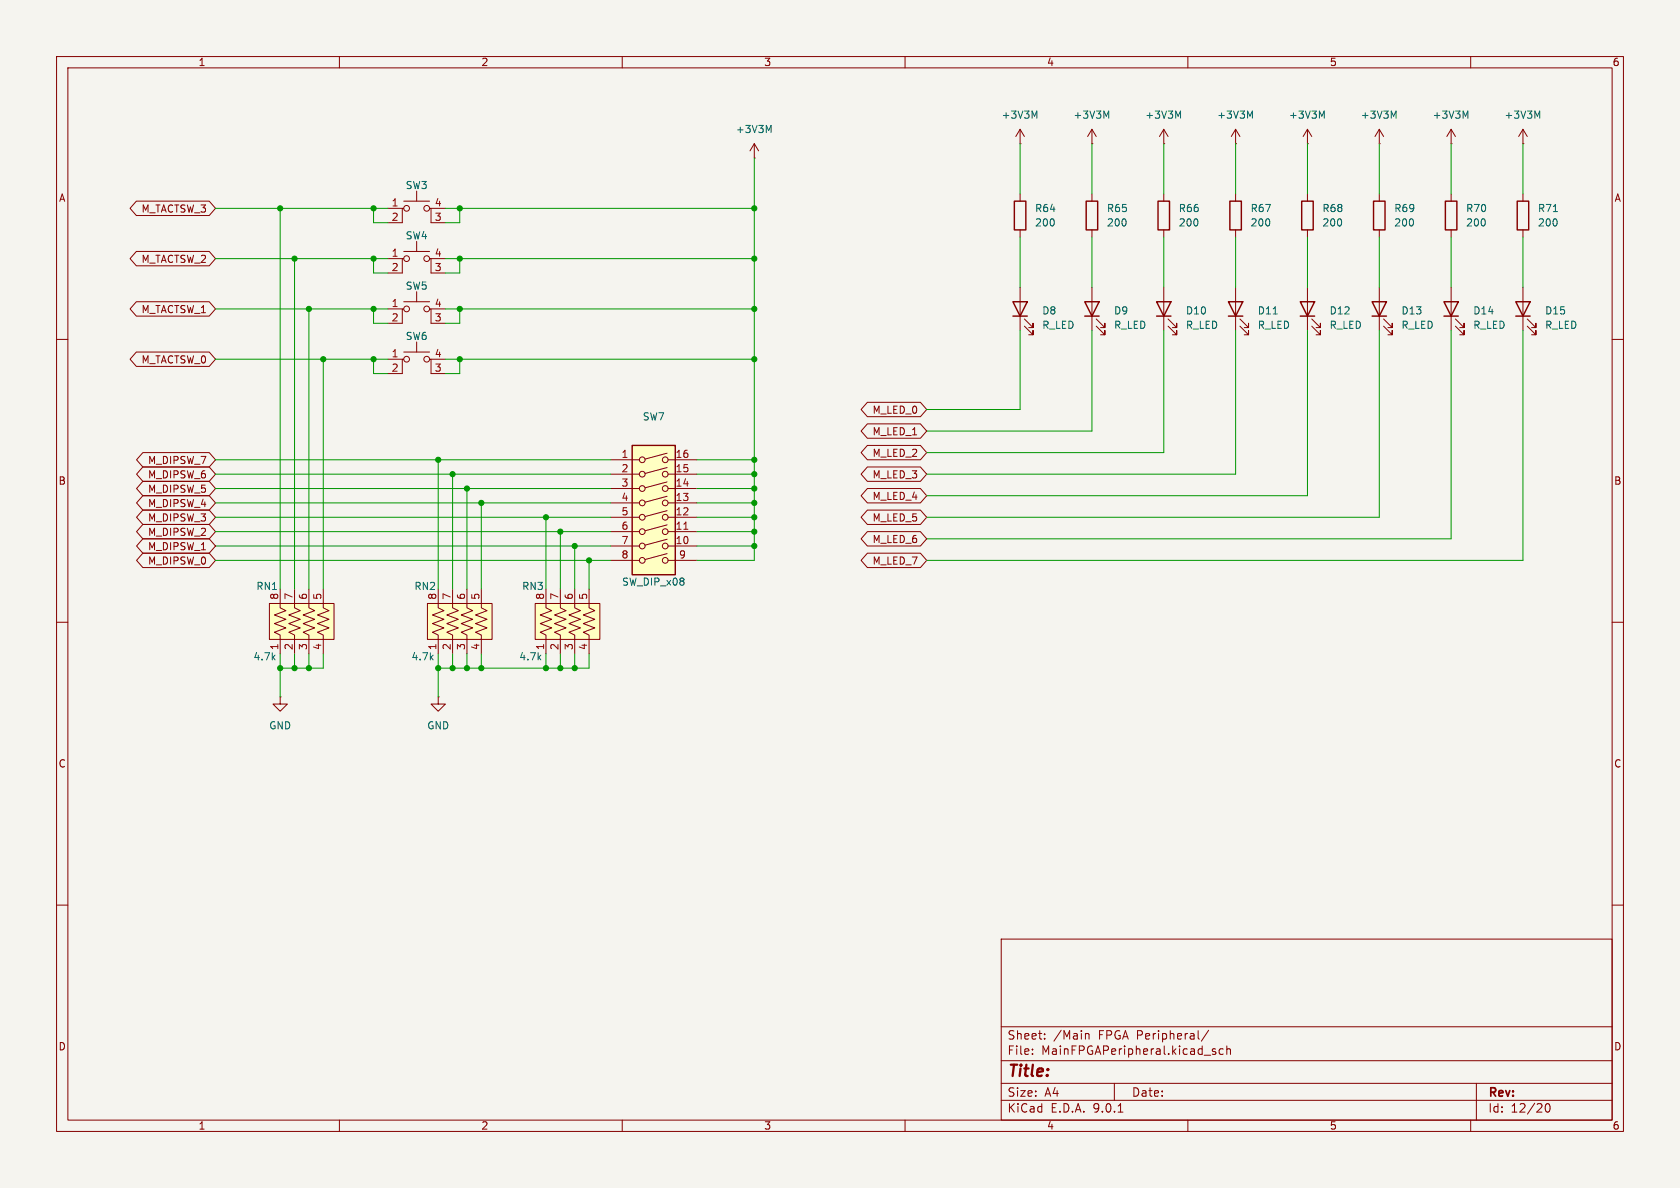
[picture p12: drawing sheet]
<svg xmlns="http://www.w3.org/2000/svg" width="297mm" height="210mm" viewBox="0 0 297 210" stroke-linecap="round" stroke-linejoin="round" font-family="sans-serif">
<path d="M0 0h297v210h-297z" fill="#f5f4ef" stroke="#f5f4ef" stroke-width=".18"/>
<g fill="none" stroke="#840000" stroke-width=".18">
<path d="M10 10h277v190h-277zM12 12h273v186h-273zM60 10v2M110 10v2M160 10v2M210 10v2M260 10v2M180.3 25.4h.1M180.3 22.9l-.7 1.2M180.3 22.9l.8 1.2M180.3 22.9v2.5M180.3 34.3v1.3"/>
<path d="M193 25.4h.1M193 22.9v2.5M193 34.3v1.3M193 22.9l-.7 1.2M193 22.9l.8 1.2M205.7 25.4h.1M205.7 22.9l-.7 1.2M205.7 22.9l.8 1.2M205.7 22.9v2.5M205.7 34.3v1.3M218.4 25.4h.1M218.4 22.9l-.7 1.2"/>
<path d="M218.4 22.9l.8 1.2M218.4 22.9v2.5M231.1 25.4h.1M231.1 22.9l-.7 1.2M231.1 22.9l.8 1.2M231.1 22.9v2.5M68.6 54.6h2.5M71.4 54.6h-.3v2.6h-2.5M71.4 53.3h4.5M73.7 51.6v1.7M75.9 54.6h.3v2.6h2.5M76.2 54.6h2.5"/>
<path d="M180.3 40.6v1.3M180.3 50.8v7.6M181.1 57.7l1.5 1.5v-.8v.8h-.7M181.1 56.4l1.5 1.5v-.7v.7h-.7M193 40.6v1.3M193 50.8v7.6M193.8 57.7l1.5 1.5v-.8v.8h-.7M193.8 56.4l1.5 1.5v-.7v.7h-.7M205.7 40.6v1.3M10 60h2M285 60h2M10 110h2"/>
<path d="M285 110h2M10 160h2M177 166h108v32h-108zM285 160h2M60 198v2M110 198v2M160 198v2M177 194.5h108M177 191.5h108M177 187.5h108M177 181.5h108M182.5 186.3v.1"/>
<path d="M182.5 185.5v.1M184.7 183.6v.1M184.7 182.8v.1M191.9 182.8l.2-.1 .4 .1v.9M197 191.5v3M197.7 196.6h.8M210 198v2M211.9 183.6l.1 .1M213.7 182.1l-1.3 2M214.9 185.5l-.4-.1-.2 .2 .1 .2 .5 .2v.3h-.6M216.2 185.5l-.4-.1-.3 .3v.4l.2 .2h.5M216.9 185.5l.2-.1 .4 .1v.9"/>
<path d="M216.9 184.9v1.5M260 198v2M261 191.5v6.5M273.3 195.2l.2-.1a.81 .81 0 0 1 .6 .6 .81 .81 0 0 1-.3 .8l-.1 .1a.81 .81 0 0 1-.4-1.4z"/>
<circle cx="71.9" cy="54.6" r=".51"/>
<circle cx="75.4" cy="54.6" r=".51"/>
</g>
<path d="M179.3 35.6h2.1v5h-2.1zM192 35.6h2.1v5h-2.1zM204.7 35.6h2.1v5h-2.1zM179.1 53.3h2.5l-1.3 2.6zM179.1 55.9h2.5M191.8 53.3h2.5l-1.3 2.6zM191.8 55.9h2.5" fill="none" stroke="#840000" stroke-width=".25"/>
<path d="M182.9 20.5l.4-.9v1.3M195.6 20.5l.4-.9v1.3M208.3 20.5l.4-.9v1.3M221 20.5l.4-.9v1.3M233.7 20.5l.4-.9v1.3" fill="none" stroke="#006464" stroke-width=".18"/>
<path d="M94.6 106.7h11.4v6.3h-11.4z" fill="#ffffc2"/>
<path d="M133.3 27.9h.1M133.3 25.4l-.7 1.3M133.3 25.4l.8 1.3M133.3 25.4v2.5M94.6 106.7h11.4v6.3h-11.4zM96.5 104.1v3.3l1 .6-2 .7 2 .8-2 .7 2 .8-2 .8 1 .5v3.3M99.1 104.1v3.3l1 .6-2.1 .7 2.1 .8-2.1 .7 2.1 .8-2.1 .8 1.1 .5v3.3M101.6 104.1v3.3l1 .6-2 .7 2 .8-2 .7 2 .8-2 .8 1 .5v3.3M104.1 104.1v3.3l1.1 .6-2.1 .7 2.1 .8-2.1 .7 2.1 .8-2.1 .8 1 .5v3.3" fill="none" stroke="#840000" stroke-width=".18"/>
<path d="M135.9 23.1l.4-.9v1.2" fill="none" stroke="#006464" stroke-width=".18"/>
<path d="M111.8 78.7h7.6v22.9h-7.6z" fill="#ffffc2"/>
<g fill="none" stroke="#840000" stroke-width=".18">
<path d="M107.9 81.3h5.1M107.9 83.8h5.1M107.9 86.4h5.1M107.9 88.9h5.1M107.9 91.4h5.1M107.9 94h5.1M107.9 96.5h5.1M107.9 99.1h5.1M117.9 80.1l-3.9 1.1M117.9 82.7l-3.9 1M117.9 85.2l-3.9 1M117.9 87.7l-3.9 1.1"/>
<path d="M117.9 90.3l-3.9 1M117.9 92.8l-3.9 1M117.9 95.3l-3.9 1.1M117.9 97.9l-3.9 1M118.1 81.3h5.1M118.1 83.8h5.1M118.1 86.4h5.1M118.1 88.9h5.1M118.1 91.4h5.1M118.1 94h5.1M118.1 96.5h5.1M118.1 99.1h5.1"/>
<circle cx="113.5" cy="88.9" r=".51"/>
<circle cx="113.5" cy="96.5" r=".51"/>
<circle cx="113.5" cy="83.8" r=".51"/>
<circle cx="113.5" cy="86.4" r=".51"/>
<circle cx="113.5" cy="91.4" r=".51"/>
<circle cx="113.5" cy="81.3" r=".51"/>
<circle cx="113.5" cy="94" r=".51"/>
<circle cx="113.5" cy="99.1" r=".51"/>
<circle cx="117.6" cy="83.8" r=".51"/>
<circle cx="117.6" cy="91.4" r=".51"/>
<circle cx="117.6" cy="94" r=".51"/>
<circle cx="117.6" cy="96.5" r=".51"/>
<circle cx="117.6" cy="99.1" r=".51"/>
<circle cx="117.6" cy="88.9" r=".51"/>
<circle cx="117.6" cy="81.3" r=".51"/>
<circle cx="117.6" cy="86.4" r=".51"/>
</g>
<path d="M111.8 78.7h7.6v22.9h-7.6z" fill="none" stroke="#840000" stroke-width=".25"/>
<path d="M120.9 93.6h.7" fill="none" stroke="#a90000" stroke-width=".18"/>
<path d="M47.6 106.7h11.5v6.3h-11.5z" fill="#ffffc2"/>
<path d="M47.6 106.7h11.5v6.3h-11.5zM49.5 104.1v3.3l1 .6-2 .7 2 .8-2 .7 2 .8-2 .8 1 .5v3.3M52.1 104.1v3.3l1 .6-2 .7 2 .8-2 .7 2 .8-2 .8 1 .5v3.3M54.6 104.1v3.3l1 .6-2 .7 2 .8-2 .7 2 .8-2 .8 1 .5v3.3M57.1 104.1v3.3l1.1 .6-2.1 .7 2.1 .8-2.1 .7 2.1 .8-2.1 .8 1 .5v3.3" fill="none" stroke="#840000" stroke-width=".18"/>
<path d="M75.6 106.7h11.4v6.3h-11.4z" fill="#ffffc2"/>
<g fill="none" stroke="#840000" stroke-width=".18">
<path d="M24.1 35.6h12.9l1.1 1.2-1.1 1.3h-12.9l-1.1-1.3zM68.6 36.8h2.5M71.4 36.8h-.3v2.6h-2.5M71.4 35.6h4.5M73.7 33.8v1.8M75.9 36.8h.3v2.6h2.5M76.2 36.8h2.5M218.4 34.3v1.3M231.1 34.3v1.3M243.8 25.4h.1M243.8 22.9l-.7 1.2M243.8 22.9l.8 1.2"/>
<path d="M243.8 22.9v2.5M243.8 34.3v1.3M256.5 25.4h.1M256.5 22.9v2.5M256.5 34.3v1.3M256.5 22.9l-.7 1.2M256.5 22.9l.8 1.2M269.2 25.4h.1M269.2 22.9l-.7 1.2M269.2 22.9l.8 1.2M269.2 22.9v2.5M269.2 34.3v1.3"/>
<path d="M24.1 53.3h12.9l1.1 1.3-1.1 1.3h-12.9l-1.1-1.3zM24.1 44.4h12.9l1.1 1.3-1.1 1.3h-12.9l-1.1-1.3zM68.6 45.7h2.5M71.4 45.7h-.3v2.6h-2.5M71.4 44.5h4.5M73.7 42.7v1.8M75.9 45.7h.3v2.6h2.5M76.2 45.7h2.5M205.7 50.8v7.6M206.5 57.7l1.5 1.5v-.8v.8h-.7M206.5 56.4l1.5 1.5v-.7v.7h-.7M218.4 40.6v1.3"/>
<path d="M218.4 50.8v7.6M219.2 57.7l1.5 1.5v-.8v.8h-.7M219.2 56.4l1.5 1.5v-.7v.7h-.7M231.1 40.6v1.3M231.1 50.8v7.6M231.9 57.7l1.5 1.5v-.8v.8h-.7M231.9 56.4l1.5 1.5v-.7v.7h-.7M243.8 40.6v1.3M243.8 50.8v7.6M244.6 57.7l1.5 1.5v-.8v.8h-.7M244.6 56.4l1.5 1.5v-.7v.7h-.7M256.5 40.6v1.3"/>
<path d="M256.5 50.8v7.6M257.3 57.7l1.5 1.5v-.8v.8h-.7M257.3 56.4l1.5 1.5v-.7v.7h-.7M269.2 40.6v1.3M269.2 50.8v7.6M270 57.7l1.5 1.5v-.8v.8h-.7M270 56.4l1.5 1.5v-.7v.7h-.7M24.1 62.2h12.9l1.1 1.3-1.1 1.3h-12.9l-1.1-1.3zM68.6 63.5h2.5M71.4 63.5h-.3v2.5h-2.5M71.4 62.2h4.5M73.7 60.5v1.7"/>
<path d="M75.9 63.5h.3v2.5h2.5M76.2 63.5h2.5M153.3 71.1h9.4l1.1 1.3-1.1 1.3h-9.4l-1.1-1.3zM153.3 78.7h9.4l1.1 1.3-1.1 1.3h-9.4l-1.1-1.3zM153.3 74.9h9.4l1.1 1.3-1.1 1.3h-9.4l-1.1-1.3zM25.3 85.1h11.7l1.1 1.3-1.1 1.2h-11.7l-1.2-1.2zM25.3 82.5h11.7l1.1 1.3-1.1 1.3h-11.7l-1.2-1.3zM25.3 90.2h11.7l1.1 1.2-1.1 1.3h-11.7l-1.2-1.3zM25.3 80h11.7l1.1 1.3-1.1 1.3h-11.7l-1.2-1.3zM25.3 97.8h11.7l1.1 1.3-1.1 1.2h-11.7l-1.2-1.2zM25.3 95.2h11.7l1.1 1.3-1.1 1.3h-11.7l-1.2-1.3zM25.3 87.6h11.7l1.1 1.3-1.1 1.3h-11.7l-1.2-1.3z"/>
<path d="M25.3 92.7h11.7l1.1 1.3-1.1 1.3h-11.7l-1.2-1.3zM153.3 94h9.4l1.1 1.3-1.1 1.2h-9.4l-1.1-1.2zM153.3 86.4h9.4l1.1 1.2-1.1 1.3h-9.4l-1.1-1.3zM153.3 90.2h9.4l1.1 1.2-1.1 1.3h-9.4l-1.1-1.3zM153.3 97.8h9.4l1.1 1.3-1.1 1.2h-9.4l-1.1-1.2zM153.3 82.5h9.4l1.1 1.3-1.1 1.3h-9.4l-1.1-1.3zM75.6 106.7h11.4v6.3h-11.4zM77.5 104.1v3.3l1 .6-2 .7 2 .8-2 .7 2 .8-2 .8 1 .5v3.3M80 104.1v3.3l1 .6-2 .7 2 .8-2 .7 2 .8-2 .8 1 .5v3.3M82.5 104.1v3.3l1.1 .6-2.1 .7 2.1 .8-2.1 .7 2.1 .8-2.1 .8 1 .5v3.3M85.1 104.1v3.3l1 .6-2 .7 2 .8-2 .7 2 .8-2 .8 1 .5v3.3M49.5 123.2v1.3h1.3l-1.3 1.2-1.2-1.2h1.2"/>
<path d="M49.5 123.2h.1M77.5 123.2v1.3h1.2l-1.2 1.2-1.3-1.2h1.3M77.5 123.2h.1"/>
<circle cx="71.9" cy="36.8" r=".51"/>
<circle cx="75.4" cy="36.8" r=".51"/>
<circle cx="71.9" cy="45.7" r=".51"/>
<circle cx="75.4" cy="45.7" r=".51"/>
<circle cx="71.9" cy="63.5" r=".51"/>
<circle cx="75.4" cy="63.5" r=".51"/>
</g>
<g fill="none" stroke="#840000" stroke-width=".25">
<path d="M217.4 35.6h2.1v5h-2.1zM230.1 35.6h2.1v5h-2.1zM242.8 35.6h2.1v5h-2.1zM255.5 35.6h2.1v5h-2.1zM268.2 35.6h2.1v5h-2.1zM204.5 53.3h2.5l-1.3 2.6zM204.5 55.9h2.5M217.2 53.3h2.5l-1.3 2.6zM217.2 55.9h2.5M229.9 53.3h2.5l-1.3 2.6zM229.9 55.9h2.5M242.6 53.3h2.5l-1.3 2.6z"/>
<path d="M242.6 55.9h2.5M255.3 53.3h2.5l-1.3 2.6zM255.3 55.9h2.5M268 53.3h2.5l-1.3 2.6zM268 55.9h2.5"/>
</g>
<path d="M246.4 20.5l.4-.9v1.3M259.1 20.5l.4-.9v1.3M271.8 20.5l.4-.9v1.3M274.6 37.4h.7M225.1 55.5h.7" fill="none" stroke="#006464" stroke-width=".18"/>
<g fill="none" stroke="#009600" stroke-width=".18">
<path d="M38.1 36.8h30.5M49.5 36.8v67.3M66 36.8v2.6h2.6M78.7 36.8h54.6M81.3 36.8v2.6h-2.6M133.3 27.9v71.2h-10.1M180.3 25.4v8.9M193 25.4v8.9M205.7 25.4v8.9M218.4 25.4v8.9M231.1 25.4v8.9M243.8 25.4v8.9"/>
<path d="M256.5 25.4v8.9M269.2 25.4v8.9M38.1 54.6h30.5M38.1 45.7h30.5M52.1 45.7v58.4M54.6 54.6v49.5M66 54.6v2.6h2.6M66 45.7v2.6h2.6M78.7 54.6h54.6M78.7 45.7h54.6M81.3 54.6v2.6h-2.6M81.3 45.7v2.6h-2.6"/>
<path d="M180.3 41.9v8.9M180.3 58.4v14h-16.5M193 41.9v8.9M193 58.4v17.8h-29.2M205.7 41.9v8.9M205.7 58.4v21.6h-41.9M218.4 41.9v8.9M218.4 58.4v25.4h-54.6M231.1 41.9v8.9M231.1 58.4v29.2h-67.3M243.8 58.4v33h-80M243.8 41.9v8.9"/>
<path d="M256.5 41.9v8.9M256.5 58.4v36.9h-92.7M269.2 41.9v8.9M269.2 58.4v40.7h-105.4M38.1 63.5h30.5M57.1 63.5v40.6M66 63.5v2.5h2.6M78.7 63.5h54.6M81.3 63.5v2.5h-2.6M38.1 94h69.8M38.1 91.4h69.8M38.1 88.9h69.8"/>
<path d="M38.1 83.8h69.8M38.1 86.4h69.8M38.1 99.1h69.8M38.1 81.3h69.8M38.1 96.5h69.8M77.5 81.3v22.8M80 83.8v20.3M82.5 86.4v17.7M85.1 88.9v15.2M96.5 91.4v12.7M99.1 94v10.1M101.6 96.5v7.6"/>
<path d="M104.1 99.1v5M123.2 94h10.1M123.2 91.4h10.1M123.2 88.9h10.1M123.2 83.8h10.1M123.2 86.4h10.1M123.2 81.3h10.1M123.2 96.5h10.1M49.5 115.6v7.6M52.1 115.6v2.5M54.6 115.6v2.5M57.1 115.6v2.5h-7.6"/>
<path d="M77.5 115.6v7.6M80 115.6v2.5M82.5 115.6v2.5M85.1 115.6v2.5M96.5 115.6v2.5M99.1 115.6v2.5M101.6 115.6v2.5M104.1 115.6v2.5h-26.6"/>
</g>
<g fill="#009600" stroke="#009600" stroke-width=".18">
<circle cx="66" cy="54.6" r=".46"/>
<circle cx="49.5" cy="36.8" r=".46"/>
<circle cx="66" cy="36.8" r=".46"/>
<circle cx="66" cy="45.7" r=".46"/>
<circle cx="81.3" cy="63.5" r=".46"/>
<circle cx="54.6" cy="54.6" r=".46"/>
<circle cx="52.1" cy="45.7" r=".46"/>
<circle cx="81.3" cy="36.8" r=".46"/>
<circle cx="81.3" cy="45.7" r=".46"/>
<circle cx="81.3" cy="54.6" r=".46"/>
<circle cx="99.1" cy="118.1" r=".46"/>
<circle cx="101.6" cy="118.1" r=".46"/>
<circle cx="96.5" cy="118.1" r=".46"/>
<circle cx="133.3" cy="63.5" r=".46"/>
<circle cx="133.3" cy="54.6" r=".46"/>
<circle cx="133.3" cy="81.3" r=".46"/>
<circle cx="133.3" cy="45.7" r=".46"/>
<circle cx="77.5" cy="81.3" r=".46"/>
<circle cx="85.1" cy="88.9" r=".46"/>
<circle cx="82.5" cy="86.4" r=".46"/>
<circle cx="80" cy="83.8" r=".46"/>
<circle cx="133.3" cy="36.8" r=".46"/>
<circle cx="54.6" cy="118.1" r=".46"/>
<circle cx="82.5" cy="118.1" r=".46"/>
<circle cx="85.1" cy="118.1" r=".46"/>
<circle cx="77.5" cy="118.1" r=".46"/>
<circle cx="80" cy="118.1" r=".46"/>
<circle cx="52.1" cy="118.1" r=".46"/>
<circle cx="49.5" cy="118.1" r=".46"/>
<circle cx="66" cy="63.5" r=".46"/>
<circle cx="57.1" cy="63.5" r=".46"/>
<circle cx="133.3" cy="86.4" r=".46"/>
<circle cx="133.3" cy="88.9" r=".46"/>
<circle cx="99.1" cy="94" r=".46"/>
<circle cx="101.6" cy="96.5" r=".46"/>
<circle cx="104.1" cy="99.1" r=".46"/>
<circle cx="96.5" cy="91.4" r=".46"/>
<circle cx="133.3" cy="83.8" r=".46"/>
<circle cx="133.3" cy="94" r=".46"/>
<circle cx="133.3" cy="96.5" r=".46"/>
<circle cx="133.3" cy="91.4" r=".46"/>
</g>
<text font-size="2.8" fill="#840000" x="178" y="190.9">Title:</text>
<g font-size="2.1" fill="#840000">
<text x="178" y="184">Sheet:</text>
<text x="186.2" y="184">/Main</text>
<text x="194.2" y="184">FPGA Peripheral/</text>
<text x="178" y="186.7">File:</text>
<text x="184.1" y="186.7">MainFPGAPeripheral.kicad_sch</text>
<text x="178" y="196.9">KiCad</text>
<text x="178" y="194.1">Size:</text>
<text x="184.7" y="194.1">A4</text>
<text x="185.7" y="196.9">E.D.A.</text>
<text x="193.3" y="196.9">9.0.1</text>
<text x="200" y="194.1">Date:</text>
<text x="263" y="194.3">Rev:</text>
<text x="263" y="196.9">Id:</text>
<text x="267.1" y="196.9">12/20</text>
</g>
<g font-size="1.8" fill="#840000">
<text x="35" y="11.9">1</text>
<text x="85" y="11.9">2</text>
<text x="135" y="11.9">3</text>
<text x="185" y="11.9">4</text>
<text x="235" y="11.9">5</text>
<text x="285" y="11.9">6</text>
<text x="10.3" y="35.9">A</text>
<text x="285.3" y="35.9">A</text>
<text x="24.9" y="37.8">M_TACTSW_3</text>
<text x="24.9" y="46.7">M_TACTSW_2</text>
<text x="24.9" y="55.6">M_TACTSW_1</text>
<text x="24.9" y="64.5">M_TACTSW_0</text>
<text x="154.2" y="73.3">M_LED_0</text>
<text x="154.2" y="77.2">M_LED_1</text>
<text x="26.1" y="82.2">M_DIPSW_7</text>
<text x="154.2" y="81">M_LED_2</text>
<text x="10.3" y="85.9">B</text>
<text x="26.1" y="87.3">M_DIPSW_5</text>
<text x="26.1" y="84.8">M_DIPSW_6</text>
<text x="26.1" y="89.9">M_DIPSW_4</text>
<text x="154.2" y="88.6">M_LED_4</text>
<text x="154.2" y="84.8">M_LED_3</text>
<text x="285.3" y="85.9">B</text>
<text x="26.1" y="92.4">M_DIPSW_3</text>
<text x="26.1" y="94.9">M_DIPSW_2</text>
<text x="154.2" y="92.4">M_LED_5</text>
<text x="26.1" y="100">M_DIPSW_0</text>
<text x="26.1" y="97.5">M_DIPSW_1</text>
<text x="154.2" y="96.2">M_LED_6</text>
<text x="154.2" y="100">M_LED_7</text>
<text x="10.3" y="135.9">C</text>
<text x="285.3" y="135.9">C</text>
<text x="10.3" y="185.9">D</text>
<text x="285.3" y="185.9">D</text>
<text x="35" y="199.9">1</text>
<text x="85" y="199.9">2</text>
<text x="135" y="199.9">3</text>
<text x="185" y="199.9">4</text>
<text x="235" y="199.9">5</text>
<text x="285" y="199.9">6</text>
</g>
<g font-size="1.8" fill="#006464">
<text x="130" y="23.7">+3V3M</text>
<text x="177" y="21.2">+3V3M</text>
<text x="189.7" y="21.2">+3V3M</text>
<text x="202.4" y="21.2">+3V3M</text>
<text x="215.1" y="21.2">+3V3M</text>
<text x="227.8" y="21.2">+3V3M</text>
<text x="240.5" y="21.2">+3V3M</text>
<text x="253.2" y="21.2">+3V3M</text>
<text x="265.9" y="21.2">+3V3M</text>
<text x="71.6" y="33.6">SW3</text>
<text x="182.9" y="40.2">200</text>
<text x="182.9" y="37.7">R64</text>
<text x="195.6" y="40.2">200</text>
<text x="195.6" y="37.7">R65</text>
<text x="208.3" y="40.2">200</text>
<text x="208.3" y="37.7">R66</text>
<text x="221" y="40.2">200</text>
<text x="221" y="37.7">R67</text>
<text x="233.7" y="40.2">200</text>
<text x="233.7" y="37.7">R68</text>
<text x="246.4" y="40.2">200</text>
<text x="246.4" y="37.7">R69</text>
<text x="259.1" y="40.2">200</text>
<text x="259.1" y="37.7">R70</text>
<text x="271.8" y="40.2">200</text>
<text x="271.8" y="37.7">R71</text>
<text x="71.6" y="42.5">SW4</text>
<text x="71.6" y="51.4">SW5</text>
<text x="184.2" y="55.8">D8</text>
<text x="184.2" y="58.3">R_LED</text>
<text x="196.9" y="55.8">D9</text>
<text x="196.9" y="58.3">R_LED</text>
<text x="209.6" y="58.3">R_LED</text>
<text x="209.6" y="55.8">D10</text>
<text x="222.3" y="58.3">R_LED</text>
<text x="222.3" y="55.8">D11</text>
<text x="235" y="58.3">R_LED</text>
<text x="235" y="55.8">D12</text>
<text x="247.7" y="58.3">R_LED</text>
<text x="247.7" y="55.8">D13</text>
<text x="260.4" y="58.3">R_LED</text>
<text x="260.4" y="55.8">D14</text>
<text x="273.1" y="58.3">R_LED</text>
<text x="273.1" y="55.8">D15</text>
<text x="71.6" y="60.3">SW6</text>
<text x="113.5" y="74.5">SW7</text>
<text x="45.2" y="104.5">RN1</text>
<text x="73.2" y="104.5">RN2</text>
<text x="92.2" y="104.5">RN3</text>
<text x="109.9" y="103.7">SW_DIP_x08</text>
<text x="44.7" y="116.9">4.7k</text>
<text x="72.7" y="116.9">4.7k</text>
<text x="91.7" y="116.9">4.7k</text>
<text x="47.5" y="129.1">GND</text>
<text x="75.4" y="129.1">GND</text>
</g>
<g font-size="1.8" fill="#a90000">
<text x="69.1" y="36.6">1</text>
<text x="69.1" y="39.1">2</text>
<text x="76.8" y="36.6">4</text>
<text x="76.8" y="39.1">3</text>
<text x="69.1" y="45.5">1</text>
<text x="76.8" y="45.5">4</text>
<text x="69.1" y="48">2</text>
<text x="76.8" y="48">3</text>
<text x="69.1" y="54.4">1</text>
<text x="69.1" y="56.9">2</text>
<text x="76.8" y="54.4">4</text>
<text x="76.8" y="56.9">3</text>
<text x="69.1" y="63.2">1</text>
<text x="69.1" y="65.8">2</text>
<text x="76.8" y="63.2">4</text>
<text x="76.8" y="65.8">3</text>
<text x="109.8" y="81">1</text>
<text x="109.8" y="83.6">2</text>
<text x="119.3" y="81">16</text>
<text x="119.3" y="83.6">15</text>
<text x="109.8" y="86.1">3</text>
<text x="109.8" y="88.6">4</text>
<text x="119.3" y="86.1">14</text>
<text x="119.3" y="88.6">13</text>
<text x="109.8" y="91.2">5</text>
<text x="109.8" y="93.7">6</text>
<text x="119.3" y="91.2">12</text>
<text x="119.3" y="93.7">11</text>
<text x="109.8" y="96.3">7</text>
<text x="109.8" y="98.8">8</text>
<text x="119.3" y="96.3">10</text>
<text x="119.9" y="98.8">9</text>
<text x="49.3" y="106.1" transform="rotate(-90 49.3 106.1)">8</text>
<text x="51.8" y="106.1" transform="rotate(-90 51.8 106.1)">7</text>
<text x="54.4" y="106.1" transform="rotate(-90 54.4 106.1)">6</text>
<text x="56.9" y="106.1" transform="rotate(-90 56.9 106.1)">5</text>
<text x="77.2" y="106.1" transform="rotate(-90 77.2 106.1)">8</text>
<text x="79.8" y="106.1" transform="rotate(-90 79.8 106.1)">7</text>
<text x="82.3" y="106.1" transform="rotate(-90 82.3 106.1)">6</text>
<text x="84.8" y="106.1" transform="rotate(-90 84.8 106.1)">5</text>
<text x="96.3" y="106.1" transform="rotate(-90 96.3 106.1)">8</text>
<text x="98.8" y="106.1" transform="rotate(-90 98.8 106.1)">7</text>
<text x="101.3" y="106.1" transform="rotate(-90 101.3 106.1)">6</text>
<text x="103.9" y="106.1" transform="rotate(-90 103.9 106.1)">5</text>
<text x="49.3" y="115" transform="rotate(-90 49.3 115)">1</text>
<text x="51.8" y="115" transform="rotate(-90 51.8 115)">2</text>
<text x="54.4" y="115" transform="rotate(-90 54.4 115)">3</text>
<text x="56.9" y="115" transform="rotate(-90 56.9 115)">4</text>
<text x="77.2" y="115" transform="rotate(-90 77.2 115)">1</text>
<text x="79.8" y="115" transform="rotate(-90 79.8 115)">2</text>
<text x="82.3" y="115" transform="rotate(-90 82.3 115)">3</text>
<text x="84.8" y="115" transform="rotate(-90 84.8 115)">4</text>
<text x="96.3" y="115" transform="rotate(-90 96.3 115)">1</text>
<text x="98.8" y="115" transform="rotate(-90 98.8 115)">2</text>
<text x="101.3" y="115" transform="rotate(-90 101.3 115)">3</text>
<text x="103.9" y="115" transform="rotate(-90 103.9 115)">4</text>
</g>
</svg>
